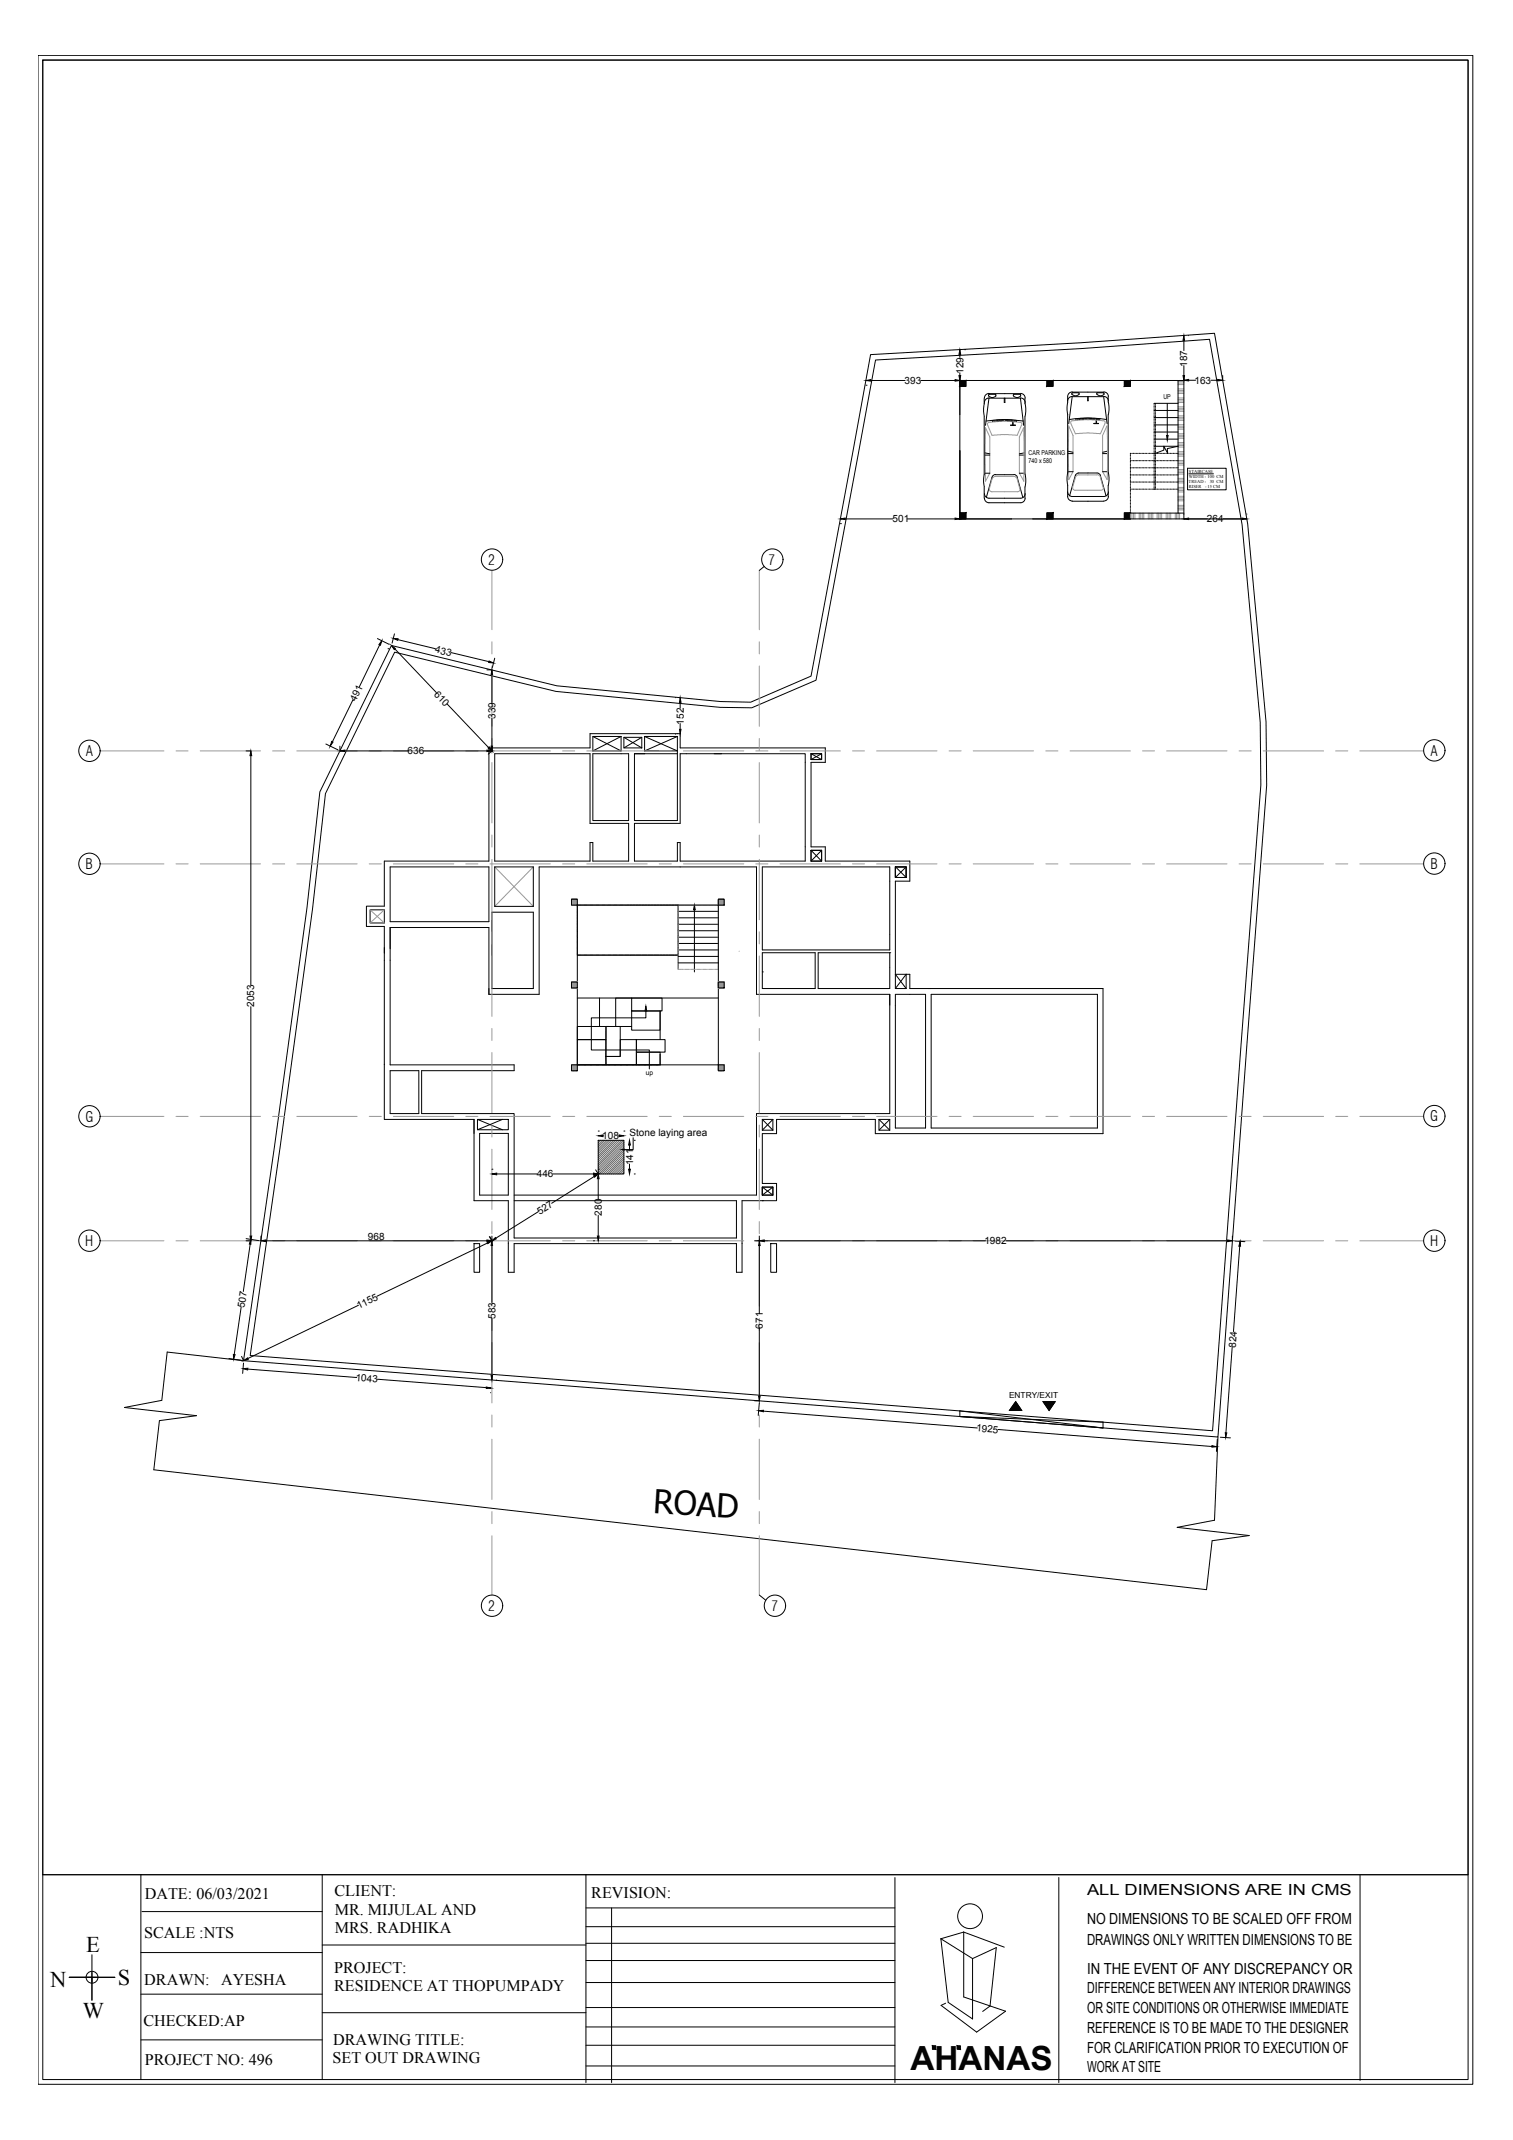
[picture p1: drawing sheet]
<svg xmlns="http://www.w3.org/2000/svg" width="297mm" height="420mm" viewBox="0 0 297 420" stroke-linecap="round" stroke-linejoin="round" font-family="sans-serif">
<!-- layer: BOUNDRY -->
<path d="M76.8 126.7l32.5 7.9 32.1 3.1 6 .2 11.8-5.2 11.7-63.1 41.3-2.3 26.2-1.9 6.6 37.5 3.6 38.8 .1 12.5-9.6 127.9-191.3-14.9 6.1-41.9 6.4-47 2.5-22.8zM188.4 278.1v-1.1l-139.3-10.9 5.9-40.6 6.4-47 2.5-22.7 13.6-27.8 31.6 7.7 32.3 3.2 6.2 .1 12.6-5.5 11.7-62.8 40.4-2.3 25.2-1.8 6.4 36.4 3.5 38.8 .1 12.3-9.4 126.8-21.6-1.7" fill="none" stroke="#000" stroke-width=".2"/>
<!-- layer: ADFS_WALL -->
<g fill="none" stroke="#000" stroke-width=".2">
<path d="M220.7 74.7h-32.3v27.2M221.9 74.7h10.5v27.2h-44v-13.4M229.2 79.2v6.3M231.3 74.7v26M221.9 100.7h10.5M96 146.8h19.8v-2.8h17.7v2.8h28.5v2.9h-2.8v16.6h2.8v2.8h16.6v3.9h-2.8v21.1h2.1v-2.8h.7v2.8h37.9v28.5h-44.7v-2.8h-19.3v2.8h-2.8v9.8h2.8v3.3h-6.8v14.1h-1.1v-5.6h-43.7v5.6h-1.1v-14.1h-6.7v-15.9h-17.6v-37.9h-3.6v-4h3.6v-8.8h20.5zM97.1 148h18.7v13.7h7.6v7.4h-7v-3.7h-.6v3.7h-18.7zM116.4 148h7v13.1h-7zM116.4 144.6h5.5v2.8h-5.5zM122.5 144.8h3.5v2h-3.5zM133 147.4h-6.5v-2.8h6.5v16.5h-8.4v-13.1h8.4M133.5 148h24.6v21.1h-24.6v-3.7h-.5v3.7h-8.4v-7.4h8.9z"/>
<path d="M159.2 148h2.1v1.1h-2.1zM72.7 178.6h2.8v2.6h-2.8zM76.6 170.2h19.4v10.8h-19.4zM96.6 179.1h8.1v15h-8.1zM97.1 170.2h7.6v7.8h-7.6zM112.2 176.6h1.1v1.1h-1.1zM113.3 177.7h27.7v31.4h-27.7zM141 176.6h1.2v1.1h-1.2zM149.7 170.2h25v16.3h-25zM159.2 166.9h2.1v2.2h-2.1zM175.8 170.2h2.1v2.1h-2.1zM96.6 194.1h.1"/>
<path d="M112.2 192.8h1.1v1.2h-1.1zM141 192.8h1.2v1.2h-1.2zM149.7 190.8h.1M149.7 187.1h10.3v7h-10.3zM160.6 187.1h14.1v7h-14.1zM174.7 187.1h.1M175.8 195.2h5.9v26.3h-5.9zM182.8 195.2h32.6v26.3h-32.6zM76.6 210.2h5.6v8.4h-5.6zM93.7 219.8h6.1v2h-6.1zM112.2 209.1h1.1v1.1h-1.1zM141 209.1h1.2v1.1h-1.2z"/>
<path d="M149.7 219.8h2v2.1h-2zM172.6 219.8h2.1v2.1h-2.1zM94.2 222.5h5.6v12.1h-5.6zM100.9 234.6h47.6v-16h26.2v-23.4h-26.2v-25h-42.7v25h-9.8v-13.1h-19.4v27h24.3v1.1h-18.1v8.4h18.1v24.5h43.7v-7.4h-43.7M149.7 235.7h.1M149.7 233.1h2v1.5h-2zM93.1 244.2h1.1v5.6h-1.1zM151.3 244.2h1.2v5.6h-1.2zM188.4 277l28.1 2.2-28.1-1.1 28.1 2.3zM199.4 275.2l1.2 1.7h-2.4zM204.8 275.2h2.4l-1.2 1.7z"/>
</g>
<!-- layer: ER -->
<path d="M47.8 267.2l-15-1.7-1 9.4-7.4 1.4 14.2 1.6-7.3 1-1.1 9.7 206.7 23.5 1.1-9.6 7.3-1-14.2-1.6 7.3-1.4 .7-16.3" fill="none" stroke="#000" stroke-width=".2"/>
<!-- layer: ADFS_WINDOW -->
<g fill="none" stroke="#000" stroke-width=".2">
<path d="M133.2 177.7v12.6M133.2 178.9h7.8M113.3 187.5h19.9M113.3 195.9h27.7M117.7 195.9v5.6h1.9M124 195.9h-3.1v5.6h3.1v.8h5.6v-3.8M124 195.9h6v2.6h-6zM124 198.5h5.6M124 198.5v3M129.6 198.5v5.6M133.2 180.2h7.8M133.2 181.5h7.8"/>
<path d="M133.2 182.7h7.8M133.2 184h7.8M133.2 186.5h7.8M133.2 185.2h7.8M133.2 187.8h7.8M133.2 189h7.8M113.3 204.1h5.7v5h-5.7zM117.7 201.5h-4.4v2.6h5.7v-2.6M119 201.5h2.8v5.9h-2.9zM121.8 204.1h3.1v5h-5.9l-.1-1.7h2.9zM124.9 206.6h4.7v2.5h-4.7zM124.9 204.1h5.7v2.5h-5.7z"/>
<path d="M129.6 207v2.1M216.5 279.2v1.2"/>
</g>
<!-- layer: 0 -->
<g fill="#000" stroke="#000" stroke-width=".2">
<path d="M199.4 275.2l1.2 1.7h-2.4zM204.8 275.2h2.4l-1.2 1.7z"/>
<path d="M183.1 401.7l.6 .6v-.6zM183.1 401.7l.6 .6h-.6z"/>
<path d="M187.9 401.7l.6 .6v-.6zM187.9 401.7l.6 .6h-.6z"/>
</g>
<!-- layer: ADFS_T EXT -->
<path d="M233.4 93h4.8" fill="none" stroke="#000" stroke-width=".2"/>
<!-- layer: ADFS_DIMENSION -->
<g fill="none" stroke="#000" stroke-width=".2">
<path d="M170 75.6h.1M171 74.7h6.7M180.8 74.7h6.7M187.5 74.7h.1M188.4 74.7h1.2v1.1h-1.2zM188.4 69.6v.6M188.4 73.2v1.5M189.4 68.7h.1M205.5 74.7h1.2v1.1h-1.2zM220.7 74.7h1.2v1.1h-1.2zM231.5 74.7h.1M232.4 66.8v2"/>
<path d="M232.4 71.8v2.9M233.3 65.9h.1M233.4 74.7h1.3M237.7 74.7h1.4M240 73.7v1M233.1 91.9h7.6v4.3h-7.6zM165 102.8h.1M165.9 101.9h9.4M178.2 101.9h9.3M188.4 100.7h1.2v1.2h-1.2zM188.4 100.9v.1M205.5 100.7h1.2v1.2h-1.2z"/>
<path d="M220.7 100.7h1.2v1.2h-1.2zM232.4 101.9h11.5M232.4 100.9v.1M244.8 100.9v.1M69.3 137.4l-4.1 8.3M74.1 125.4l2.3 1.1M74.5 126.6l-4 8.3M76.2 127.4h.1M77.4 124.4l-.4 1.9M77.5 127.4l8.2 8.6M78.1 125.6l7.4 1.8M87.8 138.2l8.1 8.6"/>
<path d="M88.6 128.1l7.4 1.8M95.6 131.5h1M96.6 132.4v5.5M97.1 129.2l-.4 1.8M132.6 137h.1M133.5 137.9v1.2M48.3 147.4h.9M49.2 148.4v45M64 146.1l2.4 1.1M66.7 146.5v.9M67.7 147.4h12.4M83.2 147.4h13.4"/>
<path d="M96.6 141v6.4M96.6 147.4l-.7 .7M132.6 144.1h.1M133.5 142.1v1.1M49.2 197.6v45.1M96.6 229.6h.1M97.5 230.5h7.9M105.7 237.9l-8.4 5.2M108.6 230.5h7.9M116.5 230.5h.1M116.6 231l-8.3 5.2M116.9 229.7l.5 .8"/>
<path d="M117.4 223.9h5.1v6.6h-5.1zM117.4 222.1h.1M117.4 229.6h.1M117.4 231.4v4.1M117.4 238.6v4.1M118.4 223h.1M121.5 223h.1M122.5 222.1h.1M123.6 224.8v1M123.6 228.5v1.1M124.5 223.9h.1M124.5 230.5h.1"/>
<path d="M47.3 256.7l-1.3 9.2M48.3 243.6h.9M48.3 243.2l2.5 .4M49.1 244.2l-1.3 9.4M51.2 242.7v.9M52.2 243.6h44.4M70.4 256.3l-21.7 10.4M95.7 244l-21.7 10.5M96.1 242.8l.5 .8M96.2 242.8l.4 .8M96.6 242.7v.9M96.6 244.5v11.2"/>
<path d="M96.6 258.9v11.1M116.5 243.6h.1M149.1 242.7v.9h-1M149.1 244.5v13.4M150 243.6h43.5M197.5 243.6h43.5M241.9 242.7v.9M242.4 243.7l2 .1M243.4 244.7l-1.2 16.7M44.9 266.7l2.4 .4M47.4 266.3l.4 .9M47.8 267.6l-.2 2"/>
<path d="M48.7 268.8l21.3 1.7M74.1 270.8l21.4 1.6M96.3 273.4v.1M97.5 271h.1M148.1 275h1M149.1 275.5l-.2 2.4M149.1 260.8v13.3M149.9 277.1l42 3.3M241.9 264.5l-1.2 16.8M195.9 280.7l42 3.3M239 282.6l-.2 2.4M239.6 282.2l2 .1"/>
</g>
<g fill="#000" stroke="#000" stroke-width=".2">
<path d="M170 74.7l1-.2v.3zM187.5 74.5l.9 .2-.9 .1zM188.3 73.7h.3l-.2 1zM188.4 68.7l.2 .9h-.3zM232.3 73.7h.3l-.2 1zM232.4 65.9l.2 .9h-.3zM232.4 74.7l1-.2v.3zM239.1 74.5l.9 .2-.9 .1zM165 101.9l.9-.2v.3zM187.5 101.7l.9 .2-.9 .1zM232.4 101.9l1-.2v.3zM243.9 101.7l.9 .2-.9 .1z"/>
<path d="M74.9 125.8l-.2 .9-.3-.1zM76.8 126.7l.8 .6-.2 .2zM77.2 125.3l1 .1-.1 .3zM96 129.8l.9 .4-1-.1zM96.6 131.5l.1 .9h-.3zM133.5 137l.2 .9h-.3zM49.2 147.4l.2 1h-.3zM65.1 145.6l.3 .1-.6 .8zM66.7 147.4l1-.1v.3zM95.6 147.3l1 .1-1 .2zM96 146.6l.6 .8-.8-.6zM96.4 146.5h.3l-.1 .9z"/>
<path d="M133.4 143.2h.3l-.2 .9zM96.6 230.5l.9-.2v.4zM116.5 230.3l.9 .2-.9 .2zM116.6 230.9l.8-.4-.7 .6zM117.4 230.5l.2 .9h-.3zM117.4 223l1-.2v.4zM121.6 222.8l.9 .2-.9 .2zM123.6 223.9l.2 .9h-.4zM123.4 229.6h.4l-.2 .9zM49.2 243.3v1l-.2-.1zM49.1 242.7h.3l-.2 .9zM51.2 243.6l1-.2v.4z"/>
<path d="M95.6 243.4l1 .2-1 .2zM95.6 243.9l1-.3-.8 .6zM96.6 243.6l.1 .9h-.3zM96.6 243.6l.7-.6 .1 .2zM117.3 242.7h.3l-.2 .9zM149.1 243.6l.1 .9h-.3zM149.1 243.6l.9-.2v.4zM241 243.4l.9 .2-.9 .2zM243.5 243.7l.1 1h-.4zM45.8 265.9l.4 .1-.3 .9zM47.8 267.2l.8-.6 .1 .3zM47.7 268.7l1-.1-.1 .4z"/>
<path d="M95.5 272.3l.9 .2-.9 .1zM96.4 270h.3l-.1 1zM148.9 274.1h.3l-.1 .9zM148.9 277l1-.1v.3zM237.9 283.8l1 .2-1 .1zM240.6 281.3h.2l-.2 .9z"/>
</g>
<!-- layer: Hatch -->
<g fill="none" stroke="#000" stroke-width=".2">
<path d="M193.2 78.2v1.1M193.2 79.2l-.1 1 .1 1.5M194.1 77.5v.3M194.1 77.7l.7 .3 .7-.3M194.1 77.5l1.3-.1 .1 .1M194.2 77.3h6.1M194.2 78.1a.91 .91 0 0 0-.9 .9M194.2 77.2a.91 .91 0 0 0-.9 1M195.5 77.5v.3M197.2 78.2v.8h.1v-.8M198.9 77.5v.3M199 77.5l.1-.1 1.3 .1"/>
<path d="M200.4 78.1a.91 .91 0 0 1 .9 .9M200.4 77.2a.91 .91 0 0 1 .9 1M200.4 77.5a.79 .79 0 0 1-.7 .6 .79 .79 0 0 1-.7-.4M201.2 78.2v1.1M201.2 79.2l.2 1-.2 1.5M209.6 77.9l-.1 2 .1 1.5v11.4l-.1 1 .1 3.7a.91 .91 0 0 0 .9 .9M210.4 77.2v.2M210.4 77.4l.8 .3 .7-.3M210.5 77.2l1.2-.1 .2 .1M210.5 77h6.2M210.5 77.8a.91 .91 0 0 0-.9 .9M210.5 76.9a.91 .91 0 0 0-.9 1"/>
<path d="M211.9 77.2v.2M213.5 77.9v.8l.1-.8M215.3 77.2l.1-.1 1.4 .1M215.3 77.2v.2M215.4 77.4l.7 .3 .7-.3M216.7 77.8a.91 .91 0 0 1 .9 .9M216.7 76.9a.91 .91 0 0 1 .9 1M216.7 77.2v.2M217.6 77.9l.1 2-.1 1.5v11.4l.1 1.5-.1 3.2M193.2 81.8v11.3M193.2 95.6v2.2M193.2 93.1l-.1 1 .1 1.5"/>
<path d="M193.3 96.9a.91 .91 0 0 0 .9 .9h6.2a.91 .91 0 0 0 .9-.9M193.3 97.8a.91 .91 0 0 0 .9 .9h6.2a.91 .91 0 0 0 .9-.9M193.4 89.4h.9M193.4 88.9l.9 .2M193.4 92.9h.9M193.5 83.5l.7-5.3h6.1l.7 5.3M193.6 82.7l1.2-.2a20.4 20.4 0 0 1 6.1 .2M194.9 82.5v.2M195.1 82.5v.2M195.3 82.5v.2M195.4 93.2h3.6M195.4 93.2h-.2l-.4 .5-1.2 3.9"/>
<path d="M195.6 82.5v.2M195.8 82.5v.2M196 82.4v.3M196.2 82.4v.2M196.4 82.4v.2M196.5 82.4v.2M196.7 82.4v.2M196.9 82.4v.2M197.1 82.4v.2M197.4 82.4v.2M197.6 82.4v.2M197.8 82.4v.2"/>
<path d="M197.9 82.4v.2M198.1 82.4v.2M198.3 82.4v.2M198.4 83.5h.9M198.4 83.5h.1M198.5 82.4v.3M198.6 82.5v.2M198.8 82.8v.7M198.9 82.5v.2M198.9 82.8v.7M199 93.2h.3l.4 .5 1.1 3.9M199.1 82.5v.2"/>
<path d="M199.3 82.5v.2M199.3 83.5h.1M199.6 82.5v.2M200.1 92.9h.9M200.1 89.4h1M201.1 88.9l-1 .2M201.2 81.8v11.3M201.2 95.6v2.2M201.2 93.1l.2 1-.2 1.5M209.6 96.6a.91 .91 0 0 0 .9 .9h6.2a.91 .91 0 0 0 .9-.9M209.7 89.1h1M209.7 88.6l1 .2"/>
<path d="M209.8 92.6h.9M209.8 83.2l.7-5.3h6.2l.7 5.3M209.9 82.4l3.7-.3 3.6 .3M210 97.4l1.1-4 .2-.3 .5-.2h3.6l.5 .2 1.2 4.3M210.5 98.4h6.2M211.2 82.2v.2M211.5 82.2v.2M211.7 82.2v.2M211.9 82.2v.2M212.1 82.1v.2M212.4 82.1v.2M212.5 82.1v.2"/>
<path d="M212.7 82.1v.2M212.9 82.1v.2M213.1 82.1v.2M213.2 82.1v.2M213.4 82.1v.2M213.8 82.1v.2M213.9 82.1v.2M214.1 82.1v.2M214.3 82.1v.2M214.4 82.1v.2M214.6 82.1v.2M214.8 82.1v.2"/>
<path d="M215 82.1v.2M215.2 82.5v.6l-.4 .1h.9l-.4-.1v-.6M215.2 82.2v.2M215.4 82.2v.2M215.7 82.2v.2M215.9 82.2v.2M216.5 92.6h.9M216.5 89.1h.9M217.4 88.6l-.9 .2M217.6 97.5a.91 .91 0 0 1-.9 .9"/>
</g>
<!-- layer: thin -->
<g fill="none" stroke="#989898" stroke-width=".2">
<path d="M193.5 84l.8 1.8v7.1l-.8 1.6zM193.9 83.5l.8 2 1.7-.2 3.3 .2 .8-2M193.9 83.5a.59 .59 0 0 1 .8-.6l3-.2 2.3 .2a.45 .45 0 0 1 .6 .6M200.2 95.9v.5l-.5 .1h-5h-.3l-.2-.4 .6-2 .1-.3 .5-.3 3.9 .1 .4 .5 .5 1.9M201 94.5l-.9-1.6v-7.1l.9-1.8v10.5M209.8 83.6l.9 1.9v7.1l-.9 1.6zM210.2 83.2l.9 2 2.2-.2 2.7 .2 .9-2M210.2 83.1a.49 .49 0 0 1 .7-.5l1.9-.2 3.6 .2a.5 .5 0 0 1 .5 .5M210.6 95.6l.1 .5 .4 .2h5M211.1 93.8l-.5 1.9M211.8 93.2h3.6M211.8 93.2l-.3 .1-.3 .4"/>
<path d="M215.4 93.2l.3 .1 .4 .4M216 93.8l.5 1.9M216.6 95.6l-.1 .5-.4 .2M217.4 94.1v-10.5l-.9 1.9v7.1l.9 1.6"/>
</g>
<!-- layer: 0 -->
<g fill="none" stroke="#000" stroke-width=".2">
<path d="M7.5 10.9h281.7v398.3h-281.7zM8.4 11.8h279.8v396.5h-279.8zM194 74.7h-5.6v6.7M188.4 88.5v13.4h10.2M120.1 374.6v34.3M189.2 379.3l-4.5 1.3M189.2 379.3l8 3M189.2 379.3v12.8l8.2 2.8-5.7 4.1-6.9-5.3 .8-.4M13.6 388.2h8.9M18 383.8v8.9M184.7 380.6l1.5 12.5 4.7 3.3v-11.9M184.7 380.6l6.2 3.9"/>
<path d="M190.9 384.5l4.7-2.1-1.2 11.5-1.5 1M183.1 401.7h.6v.6h-.6zM187.9 401.7h.6v.6h-.6z"/>
<circle cx="190.5" cy="376.2" r="2.43"/>
<circle cx="18.1" cy="388.2" r="1.16"/>
</g>
<!-- layer: ADFS_HATCH -->
<g fill="#000" stroke="#000" stroke-width=".2">
<path d="M188.4 74.7v1.1l1.2-1.1zM188.4 75.8l1.2-1.1v1.1z"/>
<path d="M205.5 74.7v1.1l1.2-1.1zM205.5 75.8l1.2-1.1v1.1z"/>
<path d="M220.7 74.7v1.1l1.2-1.1zM220.7 75.8l1.2-1.1v1.1z"/>
<path d="M188.4 100.7v1.2l1.2-1.2zM188.4 101.9l1.2-1.2v1.2z"/>
<path d="M205.5 100.7v1.2l1.2-1.2zM205.5 101.9l1.2-1.2v1.2z"/>
<path d="M220.7 100.7v1.2l1.2-1.2zM220.7 101.9l1.2-1.2v1.2z"/>
</g>
<g fill="none" stroke="#989898" stroke-width=".2">
<path d="M231.3 79h1.1M231.3 77.2h1.1M231.3 75.5h1.1M231.3 78.7h1.1M231.3 76.9h1.1M231.3 75.2h1.1M231.3 78.4h1.1M231.3 76.7h1.1M231.3 74.9h1.1M231.3 79.9h1.1M231.3 78.1h1.1M231.3 76.4h1.1"/>
<path d="M231.3 98.3h1.1M231.3 96.6h1.1M231.3 94.8h1.1M231.3 93.1h1.1M231.3 91.3h1.1M231.3 89.6h1.1M231.3 87.8h1.1M231.3 86h1.1M231.3 84.3h1.1M231.3 82.5h1.1M231.3 80.8h1.1M231.3 99.8h1.1"/>
<path d="M231.3 98h1.1M231.3 96.3h1.1M231.3 94.5h1.1M231.3 92.8h1.1M231.3 91h1.1M231.3 89.3h1.1M231.3 87.5h1.1M231.3 85.8h1.1M231.3 84h1.1M231.3 82.2h1.1M231.3 80.5h1.1M231.3 99.5h1.1"/>
<path d="M231.3 97.7h1.1M231.3 96h1.1M231.3 94.2h1.1M231.3 92.5h1.1M231.3 90.7h1.1M231.3 89h1.1M231.3 87.2h1.1M231.3 85.5h1.1M231.3 83.7h1.1M231.3 81.9h1.1M231.3 80.2h1.1M231.3 99.2h1.1"/>
<path d="M231.3 97.4h1.1M231.3 95.7h1.1M231.3 93.9h1.1M231.3 92.2h1.1M231.3 90.4h1.1M231.3 88.7h1.1M231.3 86.9h1.1M231.3 85.2h1.1M231.3 83.4h1.1M231.3 81.6h1.1M221.9 100.7v1.2M222.2 100.7v1.2"/>
<path d="M222.5 100.7v1.2M222.8 100.7v1.2M223.7 100.7v1.2M224 100.7v1.2M224.3 100.7v1.2M224.6 100.7v1.2M225.4 100.7v1.2M225.7 100.7v1.2M226 100.7v1.2M226.3 100.7v1.2M227.2 100.7v1.2M227.5 100.7v1.2"/>
<path d="M227.8 100.7v1.2M228.1 100.7v1.2M229 100.7v1.2M229.2 100.7v1.2M229.5 100.7v1.2M229.8 100.7v1.2M230.7 100.7v1.2M231 100.7v1.2M231.3 100.7v1.2M231.3 100.1h1.1M231.6 100.7v1.2"/>
</g>
<!-- layer: ADFS_FURNITURE INTERIOR -->
<g fill="none" stroke="#000" stroke-width=".2">
<path d="M221.9 74.7h4.7M226.6 79.4v.2M226.6 79.7v.2M226.8 79.2v.1M226.8 79.4v.2M226.8 79.7v.2M231.3 79.2l-4.7 .1M221.9 90.5h.2M221.9 91.7v.1h.2M221.9 93.2h.2M221.9 94.5l.2 .1M221.9 96h.2"/>
<path d="M221.9 89.4v.1M221.9 89.7v.1M221.9 89.9v.2M221.9 90.2v.2M221.9 90.5v.2M221.9 90.8v.1M221.9 91.1v.1M221.9 91.4v.1M221.9 92v.1M221.9 92.2v.2M221.9 92.5v.2M221.9 92.8v.1"/>
<path d="M221.9 93.1v.1M221.9 93.4v.1M221.9 93.7v.1M221.9 94v.1M221.9 94.2v.1M221.9 94.8v.1M221.9 95.1v.1M221.9 95.4v.1M221.9 95.7v.1M221.9 96.2v.1M221.9 96.5v.1M221.9 96.8v.1"/>
<path d="M221.9 97.1v.1M221.9 97.4v.1M221.9 97.6v.2M221.9 97.9v.1M221.9 98.2v.1M221.9 98.5v.1M221.9 98.8v.1M221.9 99.1v.1M221.9 99.3v.2M221.9 99.6v.2M221.9 99.9v.1M222.1 89h-.2v.2"/>
<path d="M222.2 89h.1M222.2 90.5h.1M222.2 91.8h.1M222.2 93.2h.1M222.2 94.6h.1M222.2 96h.1M222.5 89h.1M222.5 90.5h.1M222.5 91.8h.1M222.5 93.2h.1M222.5 94.6h.1M222.5 96h.1"/>
<path d="M222.8 89h.1M222.8 90.5h.1M222.8 91.8h.1M222.8 93.2h.1M222.8 94.6h.1M222.8 96h.1M223.1 89h.1M223.1 90.5h.1M223.1 91.8h.1M223.1 93.2h.1M223.1 94.6h.1M223.1 96h.1"/>
<path d="M223.3 89h.1M223.3 90.5h.1M223.3 91.8h.1M223.3 93.2h.1M223.3 94.6h.1M223.3 96h.1M223.6 89h.1M223.6 90.5h.1M223.6 91.8h.1M223.6 93.2h.1M223.6 94.6h.1M223.6 96h.1"/>
<path d="M223.9 89h.1M223.9 90.5h.1M223.9 91.8h.1M223.9 93.2h.1M223.9 94.6h.1M223.9 96h.1M224.2 89h.1M224.2 90.5h.1M224.2 91.8h.1M224.2 93.2h.1M224.2 94.6h.1M224.2 96h.1"/>
<path d="M224.5 89h.1M224.5 90.5h.1M224.5 91.8h.1M224.5 93.2h.1M224.5 94.6h.1M224.5 96h.1M224.8 89h.1M224.8 90.5h.1M224.8 91.8h.1M224.8 93.2h.1M224.8 94.6h.1M224.8 96h.1"/>
<path d="M225.1 89h.1M225.1 90.5h.1M225.1 91.8h.1M225.1 93.2h.1M225.1 94.6h.1M225.1 96h.1M225.4 89h.1M225.4 90.5h.1M225.4 91.8h.1M225.4 93.2h.1M225.4 94.6h.1M225.4 96h.1"/>
<path d="M225.6 89h.1M225.6 90.5h.1M225.6 91.8h.1M225.6 93.2h.1M225.6 94.6h.1M225.6 96h.1M225.9 89h.1M225.9 90.5h.1M225.9 91.8h.1M225.9 93.2h.1M225.9 94.6h.1M225.9 96h.1"/>
<path d="M226.2 89h.1M226.2 90.5h.1M226.2 91.8h.1M226.2 93.2h.1M226.2 94.6h.1M226.2 96h.1M226.5 89h.2M226.5 90.5h.2M226.5 91.8h.2M226.5 93.2h.2M226.5 94.6h.2M226.5 96h.2"/>
<path d="M226.6 87.6h4.7l-2.1 .5v.9l-.7-1.4v.8l-1.7 .6M226.6 80v.1M226.6 80.3v.1M226.6 80.9v.1M226.6 81.2v.1M226.6 81.4v.2M226.6 81.7v.2M226.6 82v.1M226.6 82.3v.1M226.6 82.6v.1M226.6 82.9v.1M226.6 83.2v.1"/>
<path d="M226.6 83.7v.1M226.6 84v.1M226.6 84.3v.1M226.6 84.6v.1M226.6 84.9v.1M226.6 85.2h.1M226.6 85.4v.1M226.6 85.7v.1M226.6 86v.1M226.6 86.3v.1M226.6 86.6v.1M226.6 86.9v.1"/>
<path d="M226.6 87.2h.1M226.6 87.4v.1M226.6 87.7v.1M226.6 88v.1M226.6 88.3v.1M226.6 88.5v.2M226.6 88.8v.2M226.6 89.1v.1M226.6 89.4v.1M226.6 89.7v.1M226.6 90v.1M226.6 90.3v.1"/>
<path d="M226.6 90.5v.2M226.6 90.8v.2M226.6 91.1v.2M226.6 91.4v.1M226.6 91.7v.1M226.6 92v.1M226.6 92.3v.1M226.6 92.5v.2M226.6 92.8v.1M226.6 93.1v.1M226.6 93.4v.1M226.6 93.7v.1"/>
<path d="M226.6 94v.1M226.6 94.3h.1M226.6 94.6h.1M226.6 94.8v.1M226.6 95.1v.1M226.6 95.4v.1M226.6 95.7v.1M226.6 96h.1M226.6 86.2h4.7M226.6 84.8h4.7M226.6 82h4.7M226.8 80v.1"/>
<path d="M226.8 80.3v.1M226.8 80.6v.1M226.8 80.9v.1M226.8 81.2v.1M226.8 81.4v.2M226.8 81.7v.2M226.8 82v.1M226.8 82.3v.1M226.8 82.6v.1M226.8 82.9v.1M226.8 83.2v.1M226.8 83.4v.2"/>
<path d="M226.8 83.7v.1M226.8 84v.1M226.8 84.3v.1M226.8 84.6v.1M226.8 84.9v.1M226.8 85.2h.1M226.8 85.4v.1M226.8 85.7v.1M226.8 86v.1M226.8 86.3v.1M226.8 86.6v.1M226.8 86.9v.1"/>
<path d="M226.8 87.2h.1M226.8 87.4v.1M226.8 87.7v.1M226.8 88v.1M226.8 88.3v.1M226.8 88.5v.2M226.8 88.8v.2M226.8 89.1v.1M226.8 89.4v.1M226.8 89.7v.1M226.8 90v.1M226.8 90.3v.1"/>
<path d="M226.8 90.5v.2M226.8 90.8v.2M226.8 91.1v.2M226.8 91.4v.1M226.8 91.7v.1M226.8 92v.1M226.8 92.3v.1M226.8 92.5v.2M226.8 92.8v.1M226.8 93.1v.1M226.8 93.4v.1M226.8 93.7v.1"/>
<path d="M226.8 94v.1M226.8 94.3h.1M226.8 94.6h.1M226.8 94.8v.1M226.8 95.1v.1M226.8 95.4v.1M226.8 95.7v.1M226.8 96h.1M226.9 89h.1M226.9 90.5h.1M226.9 91.8h.1M226.9 93.2h.1"/>
<path d="M226.9 94.6h.1M226.9 96h.1M227.2 89h.1M227.2 90.5h.1M227.2 91.8h.1M227.2 93.2h.1M227.2 94.6h.1M227.2 96h.1M227.5 89h.1M227.5 90.5h.1M227.5 91.8h.1M227.5 93.2h.1"/>
<path d="M227.5 94.6h.1M227.5 96h.1M227.7 89h.2M227.7 90.5h.2M227.7 91.8h.2M227.7 93.2h.2M227.7 94.6h.2M227.7 96h.2M228 89h.1M228 90.5h.1M228 91.8h.1M228 93.2h.1"/>
<path d="M228 94.6h.1M228 96h.1M228.3 89h.1M228.3 90.5h.1M228.3 91.8h.1M228.3 93.2h.1M228.3 94.6h.1M228.3 96h.1M228.6 89h.1M228.6 90.5h.1M228.6 91.8h.1M228.6 93.2h.1"/>
<path d="M228.6 94.6h.1M228.6 96h.1M228.9 89h.1M228.9 90.5h.1M228.9 91.8h.1M228.9 93.2h.1M228.9 94.6h.1M228.9 96h.1M229.2 89h.1M229.2 90.5h.1M229.2 91.8h.1M229.2 93.2h.1"/>
<path d="M229.2 94.6h.1M229.2 96h.1M229.5 89h.1M229.5 90.5h.1M229.5 91.8h.1M229.5 93.2h.1M229.5 94.6h.1M229.5 96h.1M229.7 89h.1M229.7 90.5h.1M229.7 91.8h.1M229.7 93.2h.1"/>
<path d="M229.7 94.6h.1M229.7 96h.1M230 89h.1M230 90.5h.1M230 91.8h.1M230 93.2h.1M230 94.6h.1M230 96h.1M230.3 89h.1M230.3 90.5h.1M230.3 91.8h.1M230.3 93.2h.1"/>
<path d="M230.3 94.6h.1M230.3 96h.1M230.6 89h.1M230.6 90.5h.1M230.6 91.8h.1M230.6 93.2h.1M230.6 94.6h.1M230.6 96h.1M230.9 89h.1M230.9 90.5h.1M230.9 91.8h.1M230.9 93.2h.1"/>
<path d="M230.9 94.6h.1M230.9 96h.1M231.2 89h.1M231.2 90.5h.1M231.2 91.8h.1M231.2 93.2h.1M231.2 94.6h.1M231.2 96h.1M231.3 80.6h-4.7v.1M231.3 83.4h-4.7v.2M221.9 100.2v.1M221.9 100.5v.2"/>
<path d="M140.2 148h1.5"/>
</g>
<!-- layer: ADFS_WALL -->
<path d="M229 85.5h.3l-.1 .9z" fill="#000" stroke="#000" stroke-width=".2"/>
<g fill="none" stroke="#989898" stroke-width=".2">
<path d="M72.7 178.6l2.8 2.6M75.5 178.6l-2.8 2.6M97.1 170.2l7.6 7.8M104.7 170.2l-7.6 7.8M112.2 176.6h.1M112.2 177l.5-.4-.5 .4M112.2 177.2l.6-.6-.6 .6M112.2 177.3l.8-.7-.8 .7M112.2 177.5l1-.9-1 1M112.3 176.6h-.1M112.3 176.6l-.1 .1M112.4 176.6l-.2 .1"/>
<path d="M112.4 177.7l.9-.9-.8 .9M112.5 176.6l-.3 .3 .3-.3M112.5 176.6l-.3 .3M112.5 177.7l.8-.8-.7 .8M112.6 176.6l-.4 .3M112.7 176.6l-.5 .5 .5-.5M112.7 177.7l.6-.6-.6 .6M112.8 176.6l-.6 .6 .7-.6M112.9 177.7l.4-.4zM113 176.6l-.8 .8M113 176.6l-.8 .8 .9-.8M113 177.7l.3-.3-.2 .3"/>
<path d="M113.1 176.6l-.9 .9M113.2 176.6l-1 1.1M113.3 177.7h.1M113.3 176.6l-1.1 1.1M113.3 176.6l-1 1.1M113.3 176.7l-1 1 1-1M113.3 176.9l-.8 .8 .8-.8M113.3 177l-.7 .7 .7-.7M113.3 177.2l-.5 .5M113.3 177.2l-.4 .5 .4-.4M113.3 177.4l-.3 .3M113.3 177.5l-.2 .2"/>
<path d="M113.3 177.5l-.1 .2M113.3 177.6l-.1 .1M113.3 177.6v.1M141 176.6h.1M141 176.9l.4-.3-.4 .3M141 177.3l.8-.7-.8 .7M141 177.7l1.2-1.1-1.1 1.1M141.1 176.6h-.1M141.2 176.6l-.2 .1M141.2 176.6l-.2 .2 .3-.2M141.4 176.6l-.4 .3M141.4 177.7l.8-.8-.8 .8"/>
<path d="M141.4 176.6l-.4 .4M141.5 176.6l-.5 .4M141.5 176.6l-.5 .6M141.7 176.6l-.7 .6 .7-.6M141.7 176.6l-.7 .6M141.7 177.7l.5-.4-.4 .4M141.8 176.6l-.8 .8M141.9 176.6l-.9 .8M142 176.6l-1 .9M142 176.6l-1 1 1.1-1M142.1 176.6l-1.1 1M142.1 177.7h.1"/>
<path d="M142.2 176.6l-1.1 1.1 1.1-1.1M142.2 176.7l-1 1M142.2 176.9l-1 .8M142.2 176.9l-.8 .8M142.2 177l-.7 .7 .7-.7M142.2 177.2l-.7 .5M142.2 177.2l-.5 .5M142.2 177.3l-.4 .4M142.2 177.4l-.3 .3M142.2 177.5l-.2 .2M142.2 177.6l-.2 .1M142.2 177.6l-.1 .1"/>
<path d="M112.2 192.8h.1M112.2 193l.2-.2-.2 .2M112.2 193.8l1-1-1 1M112.3 192.8l-.1 .1M112.3 194l1-1zM112.4 192.8l-.2 .3M112.5 192.8l-.3 .4 .3-.4M112.5 192.8l-.3 .4M112.6 192.8l-.4 .5M112.7 192.8l-.5 .5M112.7 194l.6-.6-.6 .6M112.7 192.8l-.5 .6"/>
<path d="M112.8 192.8l-.6 .6zM112.8 194l.5-.6-.5 .6M112.8 192.8l-.6 .7M112.9 192.8l-.7 .7M113 192.8l-.8 .8M113 192.8l-.8 .9M113.1 192.8l-.9 .9 .9-.9M113.1 194l.2-.3-.2 .3M113.2 192.8l-1 1.1M113.3 194h.1M113.3 192.9l-1.1 1M113.3 192.9l-1.1 1.1"/>
<path d="M113.3 192.9l-1 1.1M113.3 193l-.9 1M113.3 193.1l-.8 .9M113.3 193.2l-.8 .8M113.3 193.2l-.7 .8M113.3 193.3l-.7 .7 .7-.7M113.3 193.5l-.4 .5 .4-.5M113.3 193.6l-.4 .4 .4-.4M113.3 193.7l-.3 .3M113.3 193.8l-.1 .2M113.3 193.9v.1M141 192.8h.1"/>
<path d="M141 193.4l.7-.6-.7 .7 .7-.7-.7 .7M141 193.8l1.1-1-1.1 1.1M141.1 192.8l-.1 .1M141.1 194l1.1-1.1-1.1 1.1M141.2 192.8l-.2 .1M141.2 192.8l-.2 .2M141.3 192.8l-.3 .3M141.4 192.8l-.4 .4 .4-.4M141.4 192.8l-.4 .4M141.4 194l.8-.7-.7 .7M141.5 192.8l-.5 .5M141.7 192.8l-.7 .7"/>
<path d="M141.7 192.8l-.7 .8 .8-.8M141.8 192.8l-.8 .8M141.8 194l.4-.3-.2 .3M142 192.8l-1 .9M142 192.8l-1 1M142.1 192.8l-1.1 1.1M142.1 192.8l-1.1 1.2 1.2-1.1M142.2 192.9l-1 1.1M142.2 193l-1 1M142.2 193.1l-.9 .9 .9-.9-.9 .9 .9-.9-.9 .9 .9-.8M142.2 193.2l-.8 .8M142.2 193.3l-.7 .7"/>
<path d="M142.2 193.4l-.5 .6M142.2 193.5l-.5 .5M142.2 193.5l-.5 .5 .5-.4M142.2 193.6l-.4 .4M142.2 193.8l-.2 .2M142.2 193.9l-.1 .1M142.2 193.9v.1M112.2 209.1h.1M112.2 209.2l.2-.1-.2 .2M112.2 209.5l.5-.4-.5 .5M112.2 209.8l.8-.7-.8 .8M112.2 210.2l1.1-1.1-1.1 1.1"/>
<path d="M112.3 209.1l-.1 .1M112.4 209.1l-.2 .2M112.5 209.1l-.3 .3zM112.5 209.1l-.3 .4 .3-.4M112.5 210.2l.8-.7-.8 .7M112.6 209.1l-.4 .4M112.7 209.1l-.5 .5M112.7 209.1l-.5 .6M112.8 209.1l-.6 .6M112.8 210.2l.5-.5-.5 .5M112.8 209.1l-.6 .6zM112.9 209.1l-.7 .7"/>
<path d="M112.9 210.2l.4-.4-.4 .4M113 209.1l-.8 .8M113 209.1l-.8 .9M113.1 209.1l-.9 .9M113.1 209.1l-.9 1 1-1M113.1 210.2l.2-.2-.1 .2M113.2 209.1l-1 1zM113.3 210.2h.1M113.3 209.2l-1 1M113.3 209.2l-1 1 1-.9M113.3 209.3l-.9 .9M113.3 209.4l-.8 .8"/>
<path d="M113.3 209.5l-.7 .7M113.3 209.5l-.7 .7 .7-.6M113.3 209.6l-.6 .6M113.3 209.7l-.6 .5M113.3 209.8l-.4 .4M113.3 209.9l-.3 .3M113.3 210l-.3 .2M113.3 210l-.2 .2M113.3 210.1l-.1 .1M141 209.1h.1M141 209.3l.2-.2zM141 209.7l.6-.6z"/>
<path d="M141 210l1-.9zM141.2 209.1l-.2 .1M141.2 210.2l1-.9-1 .9M141.2 209.1l-.2 .2M141.3 210.2l.9-.8-.9 .8M141.3 210.2l.9-.8-.8 .8M141.4 209.1l-.4 .3M141.4 209.1l-.4 .4M141.5 209.1l-.5 .5M141.6 210.2l.6-.5-.6 .5M141.7 209.1l-.7 .6 .7-.6-.7 .6 .7-.6-.7 .5M141.7 210.2l.5-.5-.5 .5"/>
<path d="M141.7 209.1l-.7 .7M141.8 209.1l-.8 .8M141.9 209.1l-.9 .9M142 209.1l-1 .9M142 210.2l.2-.2-.2 .2M142 209.1l-1 1M142 210.2l.2-.1-.2 .1M142.1 209.1l-1.1 1.1M142.1 209.1l-1 1.1M142.1 210.2h.1M142.2 209.2l-1.1 1M142.2 209.2l-1 1"/>
<path d="M142.2 209.3l-1 .9M142.2 209.3l-.9 .9M142.2 209.5l-.8 .7M142.2 209.6l-.7 .6M142.2 209.7l-.6 .5M142.2 209.7l-.5 .5M142.2 209.8l-.5 .4M142.2 209.9l-.4 .3M142.2 210l-.3 .2 .3-.2M142.2 210.2h-.1"/>
</g>
<!-- layer: ADFS_ELE4 -->
<g fill="none" stroke="#000" stroke-width=".2">
<path d="M159.2 148l2.1 1.1M161.3 148l-2.1 1.1M159.2 166.9l2.1 2.2M161.3 166.9l-2.1 2.2M175.8 170.2l2.1 2.1M177.9 170.2l-2.1 2.1M175.8 194.1l2.1-2.8h-2.1l2.1 2.8M93.7 219.8l5 2M98.7 219.8l-5 2M149.7 219.8l2 2.1M151.7 219.8l-2 2.1M172.6 219.8l2.1 2.1"/>
<path d="M174.7 219.8l-2.1 2.1M149.7 233.1l2 1.5M151.7 233.1l-2 1.5"/>
</g>
<!-- layer: ADFS_ELE3 -->
<path d="M116.4 144.6l5.5 2.8M121.9 144.6l-5.5 2.8M122.5 144.8l3.5 2M126 144.8l-3.5 2M126.5 144.6l6.5 2.8M133 144.6l-6.5 2.8" fill="none" stroke="#000" stroke-width=".2"/>
<!-- layer: 0area -->
<g fill="none" stroke="#000" stroke-width=".2">
<path d="M113.3 178.3v.1M113.3 178.5v.1M113.3 178.8v.6M113.3 179.4v.2M113.3 179.7v.1M113.3 179.9v.6M114.1 177.7h-.8v.5M114.2 177.7h.1M114.4 177.7h.1M114.7 177.7h.5M115.4 177.7h.1M115.6 177.7h.1"/>
<path d="M115.8 177.7h.6M116.6 177.7h.1M116.8 177.7h.1M117 177.7h.6M117.7 177.7h.1M118 177.7h.1M118.2 177.7h.6M118.9 177.7h.1M119.1 177.7h.2M119.4 177.7h.6M120.1 177.7h.1M120.3 177.7h.2"/>
<path d="M120.6 177.7h.6M121.3 177.7h.1M121.5 177.7h.1M121.8 177.7h.6M122.5 177.7h.1M122.7 177.7h.1M123 177.7h.5M123.7 177.7h.1M123.9 177.7h.1M124.1 177.7h.6M124.9 177.7h.1M125.1 177.7h.1"/>
<path d="M125.3 177.7h.6M126 177.7h.2M126.3 177.7h.1M126.5 177.7h.6M127.2 177.7h.2M127.4 177.7h.2M127.7 177.7h.6M128.4 177.7h.1M128.6 177.7h.1M128.9 177.7h.6M129.6 177.7h.1M129.8 177.7h.1"/>
<path d="M130.1 177.7h.6M130.8 177.7h.1M131 177.7h.1M131.2 177.7h.6M132 177.7h.1M132.2 177.7h.1M132.4 177.7h.8v.5M133.2 178.3v.1M133.2 178.5v.1M133.2 178.8v.6M133.2 179.4v.2M133.2 179.7v.1"/>
<path d="M133.2 179.9v.6M136.3 178.6v12.2M113.3 187.1v.4h.8M113.3 180.6v.1M113.3 180.9v.1M113.3 181.1v.6M113.3 181.8v.1M113.3 182.1v.1M113.3 182.3v.6M113.3 183v.1M113.3 183.2v.2M113.3 183.5v.6"/>
<path d="M113.3 184.2v.1M113.3 184.4v.2M113.3 184.7v.6M113.3 185.4v.1M113.3 185.6v.1M113.3 185.9v.6M113.3 186.6v.1M113.3 186.8v.1M114.2 187.5h.1M114.4 187.5h.1M114.7 187.5h.5M115.4 187.5h.1"/>
<path d="M115.6 187.5h.1M115.8 187.5h.6M116.6 187.5h.1M116.8 187.5h.1M117 187.5h.6M117.7 187.5h.1M118 187.5h.1M118.2 187.5h.6M118.9 187.5h.1M119.1 187.5h.2M119.4 187.5h.6M120.1 187.5h.1"/>
<path d="M120.3 187.5h.2M120.6 187.5h.6M121.3 187.5h.1M121.5 187.5h.1M121.8 187.5h.6M122.5 187.5h.1M122.7 187.5h.1M123 187.5h.5M123.7 187.5h.1M123.9 187.5h.1M124.1 187.5h.6M124.9 187.5h.1"/>
<path d="M125.1 187.5h.1M125.3 187.5h.6M126 187.5h.2M126.3 187.5h.1M126.5 187.5h.6M126.8 198.5v1.3h-10.7v6.3h11.4v3.8M127.2 187.5h.2M127.4 187.5h.2M127.7 187.5h.6M128.4 187.5h.1M128.6 187.5h.1M128.9 187.5h.6"/>
<path d="M129.6 187.5h.1M129.8 187.5h.1M130.1 187.5h.6M130.8 187.5h.1M131 187.5h.1M131.2 187.5h.6M132 187.5h.1M132.2 187.5h.1M133.2 187.1v.4h-.8M133.2 180.6v.1M133.2 180.9v.1M133.2 181.1v.6"/>
<path d="M133.2 181.8v.1M133.2 182.1v.1M133.2 182.3v.6M133.2 183v.1M133.2 183.2v.2M133.2 183.5v.6M133.2 184.2v.1M133.2 184.4v.2M133.2 184.7v.6M133.2 185.4v.1M133.2 185.6v.1M133.2 185.9v.6"/>
<path d="M133.2 186.6v.1M133.2 186.8v.1M113.3 209.1h.6M114 209.1h.1M114.3 209.1h.1M114.5 209.1h.6M115.2 209.1h.1M115.5 209.1h.1M115.7 209.1h.6M116.4 209.1h.1M116.6 209.1h.2M116.9 209.1h.6"/>
<path d="M117.6 209.1h.1M117.8 209.1h.2M118.1 209.1h.6M118.8 209.1h.1M119 209.1h.1M119.3 209.1h.6M120 209.1h.1M120.2 209.1h.1M120.5 209.1h.5M121.2 209.1h.1M121.4 209.1h.1M121.6 209.1h.6"/>
<path d="M122.4 209.1h.1M122.6 209.1h.1M122.8 209.1h.6M123.5 209.1h.1M123.8 209.1h.1M124 209.1h.6M124.7 209.1h.1M124.9 209.1h.2M125.2 209.1h.6M125.9 209.1h.1M126.1 209.1h.2M126.4 209.1h.6"/>
<path d="M127.1 209.1h.1M127.3 209.1h.1M127.6 209.1h.6M128.3 209.1h.1M128.5 209.1h.1M128.7 209.1h.6"/>
</g>
<path d="M136.3 177.7l.2 .9h-.3zM126.8 197.6l.2 .9h-.4z" fill="#000" stroke="#000" stroke-width=".2"/>
<g fill="none" stroke="#989898" stroke-width=".2">
<path d="M133.2 178.5v.1M133.2 178.7v.1M133.2 179v.6M133.2 179.7v.1M133.2 179.9v.1M133.8 177.7h-.6v.7M134 177.7h.1M134.2 177.7h.1M134.4 177.7h.6M135.1 177.7h.2M135.4 177.7h.1M135.6 177.7h.6"/>
<path d="M136.3 177.7h.2M136.6 177.7h.1M136.8 177.7h.6M137.5 177.7h.1M137.8 177.7h.1M138 177.7h.6M138.7 177.7h.1M139 177.7h.1M139.2 177.7h.6M139.9 177.7h.1M140.1 177.7h.1M140.3 177.7h.7v.7"/>
<path d="M141 178.5v.1M141 178.7v.1M141 179v.6M141 179.7v.1M141 179.9v.1M133.2 189.6v.7h.6M133.2 180.2v.5M133.2 180.9v.1M133.2 181.1v.1M133.2 181.3v.6M133.2 182.1h.1M133.2 182.3v.1"/>
<path d="M133.2 182.5v.6M133.2 183.2v.1M133.2 183.5v.1M133.2 183.7v.6M133.2 184.4v.1M133.2 184.6v.2M133.2 184.9v.6M133.2 185.6v.1M133.2 185.8v.2M133.2 186.1v.6M133.2 186.8v.1M133.2 187v.1"/>
<path d="M133.2 187.3v.6M133.2 188v.1M133.2 188.2v.1M133.2 188.5v.5M133.2 189.2v.1M133.2 189.4v.1M134 190.3h.1M134.2 190.3h.1M134.4 190.3h.6M135.1 190.3h.2M135.4 190.3h.1M135.6 190.3h.6"/>
<path d="M136.3 190.3h.2M136.6 190.3h.1M136.8 190.3h.6M137.5 190.3h.1M137.8 190.3h.1M138 190.3h.6M138.7 190.3h.1M139 190.3h.1M139.2 190.3h.6M139.9 190.3h.1M140.1 190.3h.1M141 180.2v.5"/>
<path d="M141 180.9v.1M141 181.1v.1M141 181.3v.6M141 182.1h.1M141 182.3v.1M141 182.5v.6M141 183.2v.1M141 183.5v.1M141 183.7v.6M141 184.4v.1M141 184.6v.2M141 184.9v.6"/>
<path d="M141 185.6v.1M141 185.8v.2M141 186.1v.6M141 186.8v.1M141 187v.1M141 187.3v.6M141 188v.1M141 188.2v.1M141 188.5v.5M141 189.2v.1M141 189.4v.1M141 189.6v.7h-.7"/>
</g>
<!-- layer: CENTER -->
<g fill="none" stroke="#989898" stroke-width=".2">
<path d="M96.6 112v11.6M149.1 112v11.6M96.6 126v2.4M96.6 130.8v11.8M149.1 126v2.4M149.1 130.8v11.8M19.7 147.4h12.5M34.6 147.4h2.3M39.3 147.4h11.9M53.5 147.4h2.4M58.3 147.4h11.8M72.5 147.4h2.4"/>
<path d="M77.2 147.4h11.9M91.5 147.4h2.3M96.2 147.4h11.8M96.6 145v2.3M96.6 149.7v11.9M110.5 147.4h2.3M115.2 147.4h11.9M129.4 147.4h2.4M134.2 147.4h11.8M148.4 147.4h2.4M149.1 145v2.3M149.1 149.7v11.9"/>
<path d="M153.1 147.4h11.9M167.4 147.4h2.3M172.1 147.4h11.9M186.3 147.4h2.4M191.1 147.4h11.8M205.3 147.4h2.4M210.1 147.4h11.8M224.3 147.4h2.4M229 147.4h11.9M243.3 147.4h2.3M248 147.4h11.9M262.2 147.4h2.4"/>
<path d="M267 147.4h12.5M19.7 169.6h12.5M34.6 169.6h2.3M39.3 169.6h11.9M53.5 169.6h2.4M58.3 169.6h11.8M72.5 169.6h2.4M77.2 169.6h11.9M91.5 169.6h2.3M96.2 169.6h11.8M96.6 163.9v2.4M96.6 168.7v11.9"/>
<path d="M110.5 169.6h2.3M115.2 169.6h11.9M129.4 169.6h2.4M134.2 169.6h11.8M148.4 169.6h2.4M149.1 163.9v2.4M149.1 168.7v11.9M153.1 169.6h11.9M167.4 169.6h2.3M172.1 169.6h11.9M186.3 169.6h2.4M191.1 169.6h11.8"/>
<path d="M205.3 169.6h2.4M210.1 169.6h11.8M224.3 169.6h2.4M229 169.6h11.9M243.3 169.6h2.3M248 169.6h11.9M262.2 169.6h2.4M267 169.6h12.5M96.6 183v2.3M96.6 187.7v11.8M145.1 186.8h.1M149.1 183v2.3"/>
<path d="M149.1 187.7v11.8M19.7 219.2h12.5M34.6 219.2h2.3M39.3 219.2h11.9M53.5 219.2h2.4M58.3 219.2h11.8M72.5 219.2h2.4M77.2 219.2h11.9M91.5 219.2h2.3M96.2 219.2h11.8M96.6 201.9v2.4M96.6 206.7v11.8"/>
<path d="M110.5 219.2h2.3M115.2 219.2h11.9M129.4 219.2h2.4M134.2 219.2h11.8M148.4 219.2h2.4M149.1 201.9v2.4M149.1 206.7v11.8M153.1 219.2h11.9M167.4 219.2h2.3M172.1 219.2h11.9M186.3 219.2h2.4M191.1 219.2h11.8"/>
<path d="M205.3 219.2h2.4M210.1 219.2h11.8M224.3 219.2h2.4M229 219.2h11.9M243.3 219.2h2.3M248 219.2h11.9M262.2 219.2h2.4M267 219.2h12.5M96.6 220.9v2.4M96.6 225.6v11.9M96.6 239.8v2.4M149.1 220.9v2.4"/>
<path d="M149.1 225.6v11.9M149.1 239.8v2.4M19.7 243.6h12.5M34.6 243.6h2.3M39.3 243.6h11.9M53.5 243.6h2.4M58.3 243.6h11.8M72.5 243.6h2.4M77.2 243.6h11.9M91.5 243.6h2.3M96.2 243.6h11.8M96.6 244.6v11.8"/>
<path d="M96.6 258.9v2.3M110.5 243.6h2.3M115.2 243.6h11.9M129.4 243.6h2.4M134.2 243.6h11.8M148.4 243.6h2.4M149.1 244.6v11.8M149.1 258.9v2.3M153.1 243.6h11.9M167.4 243.6h2.3M172.1 243.6h11.9M186.3 243.6h2.4"/>
<path d="M191.1 243.6h11.8M205.3 243.6h2.4M210.1 243.6h11.8M224.3 243.6h2.4M229 243.6h11.9M243.3 243.6h2.3M248 243.6h11.9M262.2 243.6h2.4M267 243.6h12.5M96.6 263.6v11.8M96.6 277.8v2.4M149.1 263.6v11.8"/>
<path d="M149.1 277.8v2.4M96.6 282.6v11.8M96.6 296.8v2.4M149.1 282.6v11.8M149.1 296.8v2.4M96.6 301.5v11.7M149.1 301.5v11.7"/>
</g>
<!-- layer: C_6 -->
<g fill="none" stroke="#000" stroke-width=".2">
<path d="M150 111.2l-.9 .8M149.1 313.2l1.2 1"/>
<circle cx="96.6" cy="109.9" r="2.1"/>
<circle cx="151.6" cy="109.9" r="2.1"/>
<circle cx="17.6" cy="147.4" r="2.1"/>
<circle cx="281.6" cy="147.3" r="2.1"/>
<circle cx="17.6" cy="169.6" r="2.1"/>
<circle cx="281.6" cy="169.6" r="2.1"/>
<circle cx="17.6" cy="219.2" r="2.1"/>
<circle cx="281.6" cy="219.1" r="2.1"/>
<circle cx="17.6" cy="243.6" r="2.1"/>
<circle cx="281.6" cy="243.6" r="2.1"/>
<circle cx="96.6" cy="315.3" r="2.1"/>
<circle cx="152.1" cy="315.3" r="2.1"/>
</g>
<!-- layer: ADFS_DIMENSION -->
<g fill="none" stroke="#636466" stroke-width=".2">
<path d="M117.5 223.9l-.1 .1M118 223.9l-.6 .5M118.4 223.9l-1 .9M118.8 223.9l-1.4 1.3M119.2 223.9l-1.8 1.7M119.6 223.9l-2.2 2.1M120 223.9l-2.6 2.6M120.5 223.9l-3.1 3M120.8 223.9l-3.4 3.4M121.3 223.9l-3.9 3.8M121.7 223.9l-4.3 4.2M122.1 223.9l-4.7 4.6"/>
<path d="M122.5 223.9l-5.1 5M122.5 224.3l-5.1 5M122.5 224.7l-5.1 5.1M122.5 225.2l-5.1 5M122.5 225.6l-4.9 4.9M122.5 226l-4.5 4.5M122.5 226.4l-4.1 4.1M122.5 226.8l-3.7 3.7M122.5 227.2l-3.3 3.3M122.5 227.6l-2.9 2.9M122.5 228l-2.5 2.5M122.5 228.5l-2 2"/>
<path d="M122.5 228.9l-1.6 1.6M122.5 229.3l-1.2 1.2M122.5 229.7l-.8 .8M122.5 230.1l-.4 .4"/>
</g>
<!-- layer: ADFS_ELE1 -->
<path d="M122.1 225.7l.5-.1v.2z" fill="#000" stroke="#000" stroke-width=".2"/>
<path d="M124.3 223.4v2.3h-1.7" fill="none" stroke="#000" stroke-width=".2"/>
<!-- layer: ADFS_SILL -->
<path d="M8.4 11.8h279.8v356.3h-279.8z" fill="none" stroke="#000" stroke-width=".2"/>
<!-- layer: sheet -->
<g fill="none" stroke="#000" stroke-width=".2">
<path d="M8.4 368.1h279.8M27.7 368.1v40.2M27.9 375.3h35.4M63.3 368.1v40.2M115 368.1v40.8M115 374.6h60.7M115 378.3h60.7M175.7 368.6v40.3M207.9 368.6v40.3M27.7 391.5h35.6M27.7 383.4h35.6M63.3 395.2h51.7"/>
<path d="M63.3 381.9h51.7M115 381.5h60.7M115 384.9h60.7M115 389.2h60.7M115 394.2h60.7M115 398h60.7M27.7 400.5h35.6M115 401.6h60.7M115 405.6h60.7"/>
</g>
<!-- layer: Wall -->
<path d="M267 368.2v40.3" fill="none" stroke="#000" stroke-width=".2"/>
<text font-size="6.5" x="178.7" y="406.3">AHANAS</text>
<text font-size="6.4" x="128.2" y="297.1" transform="rotate(3 128.2 297.1)">ROAD</text>
<g font-size="4.4">
<text x="16.9" y="383.2">E</text>
<text x="23.1" y="389.7">S</text>
<text x="9.9" y="390.1">N</text>
<text x="16.3" y="396.3">W</text>
</g>
<g font-size="3.2">
<text x="28.4" y="372.8">DATE: 06/03/2021</text>
<text x="65.7" y="372.3">CLIENT:</text>
<text x="65.7" y="375.9">MR. MIJULAL AND</text>
<text x="116.1" y="372.7">REVISION:</text>
<text x="28.3" y="380.5">SCALE :NTS</text>
<text x="65.7" y="379.5">MRS. RADHIKA</text>
<text x="28.3" y="389.8">DRAWN: AYESHA</text>
<text x="65.6" y="387.3">PROJECT:</text>
<text x="65.6" y="390.9">RESIDENCE AT THOPUMPADY</text>
<text x="28.2" y="397.8">CHECKED:AP</text>
<text x="65.4" y="401.5">DRAWING TITLE:</text>
<text x="28.4" y="405.5">PROJECT NO: 496</text>
<text x="65.3" y="405">SET OUT DRAWING</text>
</g>
<g font-size="3">
<text x="213.4" y="377.7">NO DIMENSIONS TO BE SCALED OFF FROM</text>
<text x="213.4" y="372.1">ALL DIMENSIONS ARE IN CMS</text>
<text x="213.4" y="382">DRAWINGS ONLY WRITTEN DIMENSIONS TO BE</text>
<text x="213.4" y="387.6">IN THE EVENT OF ANY DISCREPANCY OR</text>
<text x="213.4" y="395.3">OR SITE CONDITIONS OR OTHERWISE IMMEDIATE</text>
<text x="213.4" y="391.2">DIFFERENCE BETWEEN ANY INTERIOR DRAWINGS</text>
<text x="213.4" y="399.2">REFERENCE IS TO BE MADE TO THE DESIGNER</text>
<text x="213.4" y="403.1">FOR CLARIFICATION PRIOR TO EXECUTION OF</text>
<text x="213.4" y="406.8">WORK AT SITE</text>
</g>
<g font-size="2.8">
<text x="95.9" y="110.9">2</text>
<text x="150.9" y="110.9">7</text>
<text x="16.8" y="148.4">A</text>
<text x="280.9" y="148.4">A</text>
<text x="16.8" y="170.6">B</text>
<text x="280.8" y="170.5">B</text>
<text x="16.8" y="220.2">G</text>
<text x="280.8" y="220.1">G</text>
<text x="16.7" y="244.6">H</text>
<text x="280.8" y="244.5">H</text>
<text x="95.9" y="316.3">2</text>
<text x="151.4" y="316.3">7</text>
</g>
<g font-size="2">
<text x="233.1" y="72" transform="rotate(-90 233.1 72)">187</text>
<text x="177.6" y="75.4">393</text>
<text x="189.2" y="73.4" transform="rotate(-90 189.2 73.4)">129</text>
<text x="234.5" y="75.3">163</text>
<text x="175.2" y="102.6">501</text>
<text x="237" y="102.6">264</text>
<text x="85.3" y="128" transform="rotate(14 85.3 128)">433</text>
<text x="69.9" y="137.8" transform="rotate(-64 69.9 137.8)">491</text>
<text x="85.1" y="136.4" transform="rotate(46 85.1 136.4)">610</text>
<text x="97.3" y="141.1" transform="rotate(-90 97.3 141.1)">339</text>
<text x="134.3" y="142.3" transform="rotate(-90 134.3 142.3)">152</text>
<text x="80" y="148.1">636</text>
<text x="49.9" y="197.7" transform="rotate(-90 49.9 197.7)">2053</text>
<text x="118.3" y="223.7">108</text>
<text x="123.6" y="223">Stone laying area</text>
<text x="105.4" y="231.2">446</text>
<text x="124.3" y="228.8" transform="rotate(-90 124.3 228.8)">141</text>
<text x="106" y="238.5" transform="rotate(-32 106 238.5)">527</text>
<text x="118.1" y="238.7" transform="rotate(-90 118.1 238.7)">280</text>
<text x="72.2" y="243.4">968</text>
<text x="193.3" y="244.3">1982</text>
<text x="48" y="256.8" transform="rotate(-82 48 256.8)">507</text>
<text x="70.5" y="257" transform="rotate(-26 70.5 257)">1155</text>
<text x="97.3" y="258.9" transform="rotate(-90 97.3 258.9)">583</text>
<text x="149.8" y="260.8" transform="rotate(-90 149.8 260.8)">671</text>
<text x="242.6" y="264.7" transform="rotate(-86 242.6 264.7)">824</text>
<text x="69.8" y="271.1" transform="rotate(4 69.8 271.1)">1043</text>
<text x="191.6" y="281" transform="rotate(4 191.6 281)">1925</text>
</g>
<text font-size="1.6" x="198.1" y="274.4">ENTRY/EXIT</text>
<g font-size="1.3">
<text x="228.4" y="78.3">UP</text>
<text x="201.9" y="89.4">CAR PARKING</text>
<text x="201.9" y="90.9">740 x 580</text>
<text x="126.8" y="211">up</text>
</g>
<g font-size=".9">
<text x="233.4" y="94.8">TREAD -</text>
<text x="233.4" y="92.8">STAIRCASE</text>
<text x="233.4" y="93.8">WIDTH - 100 CM</text>
<text x="233.4" y="95.8">RISER</text>
<text x="236.6" y="95.8">- 15 CM</text>
<text x="237.5" y="94.8">30 CM</text>
</g>
</svg>
